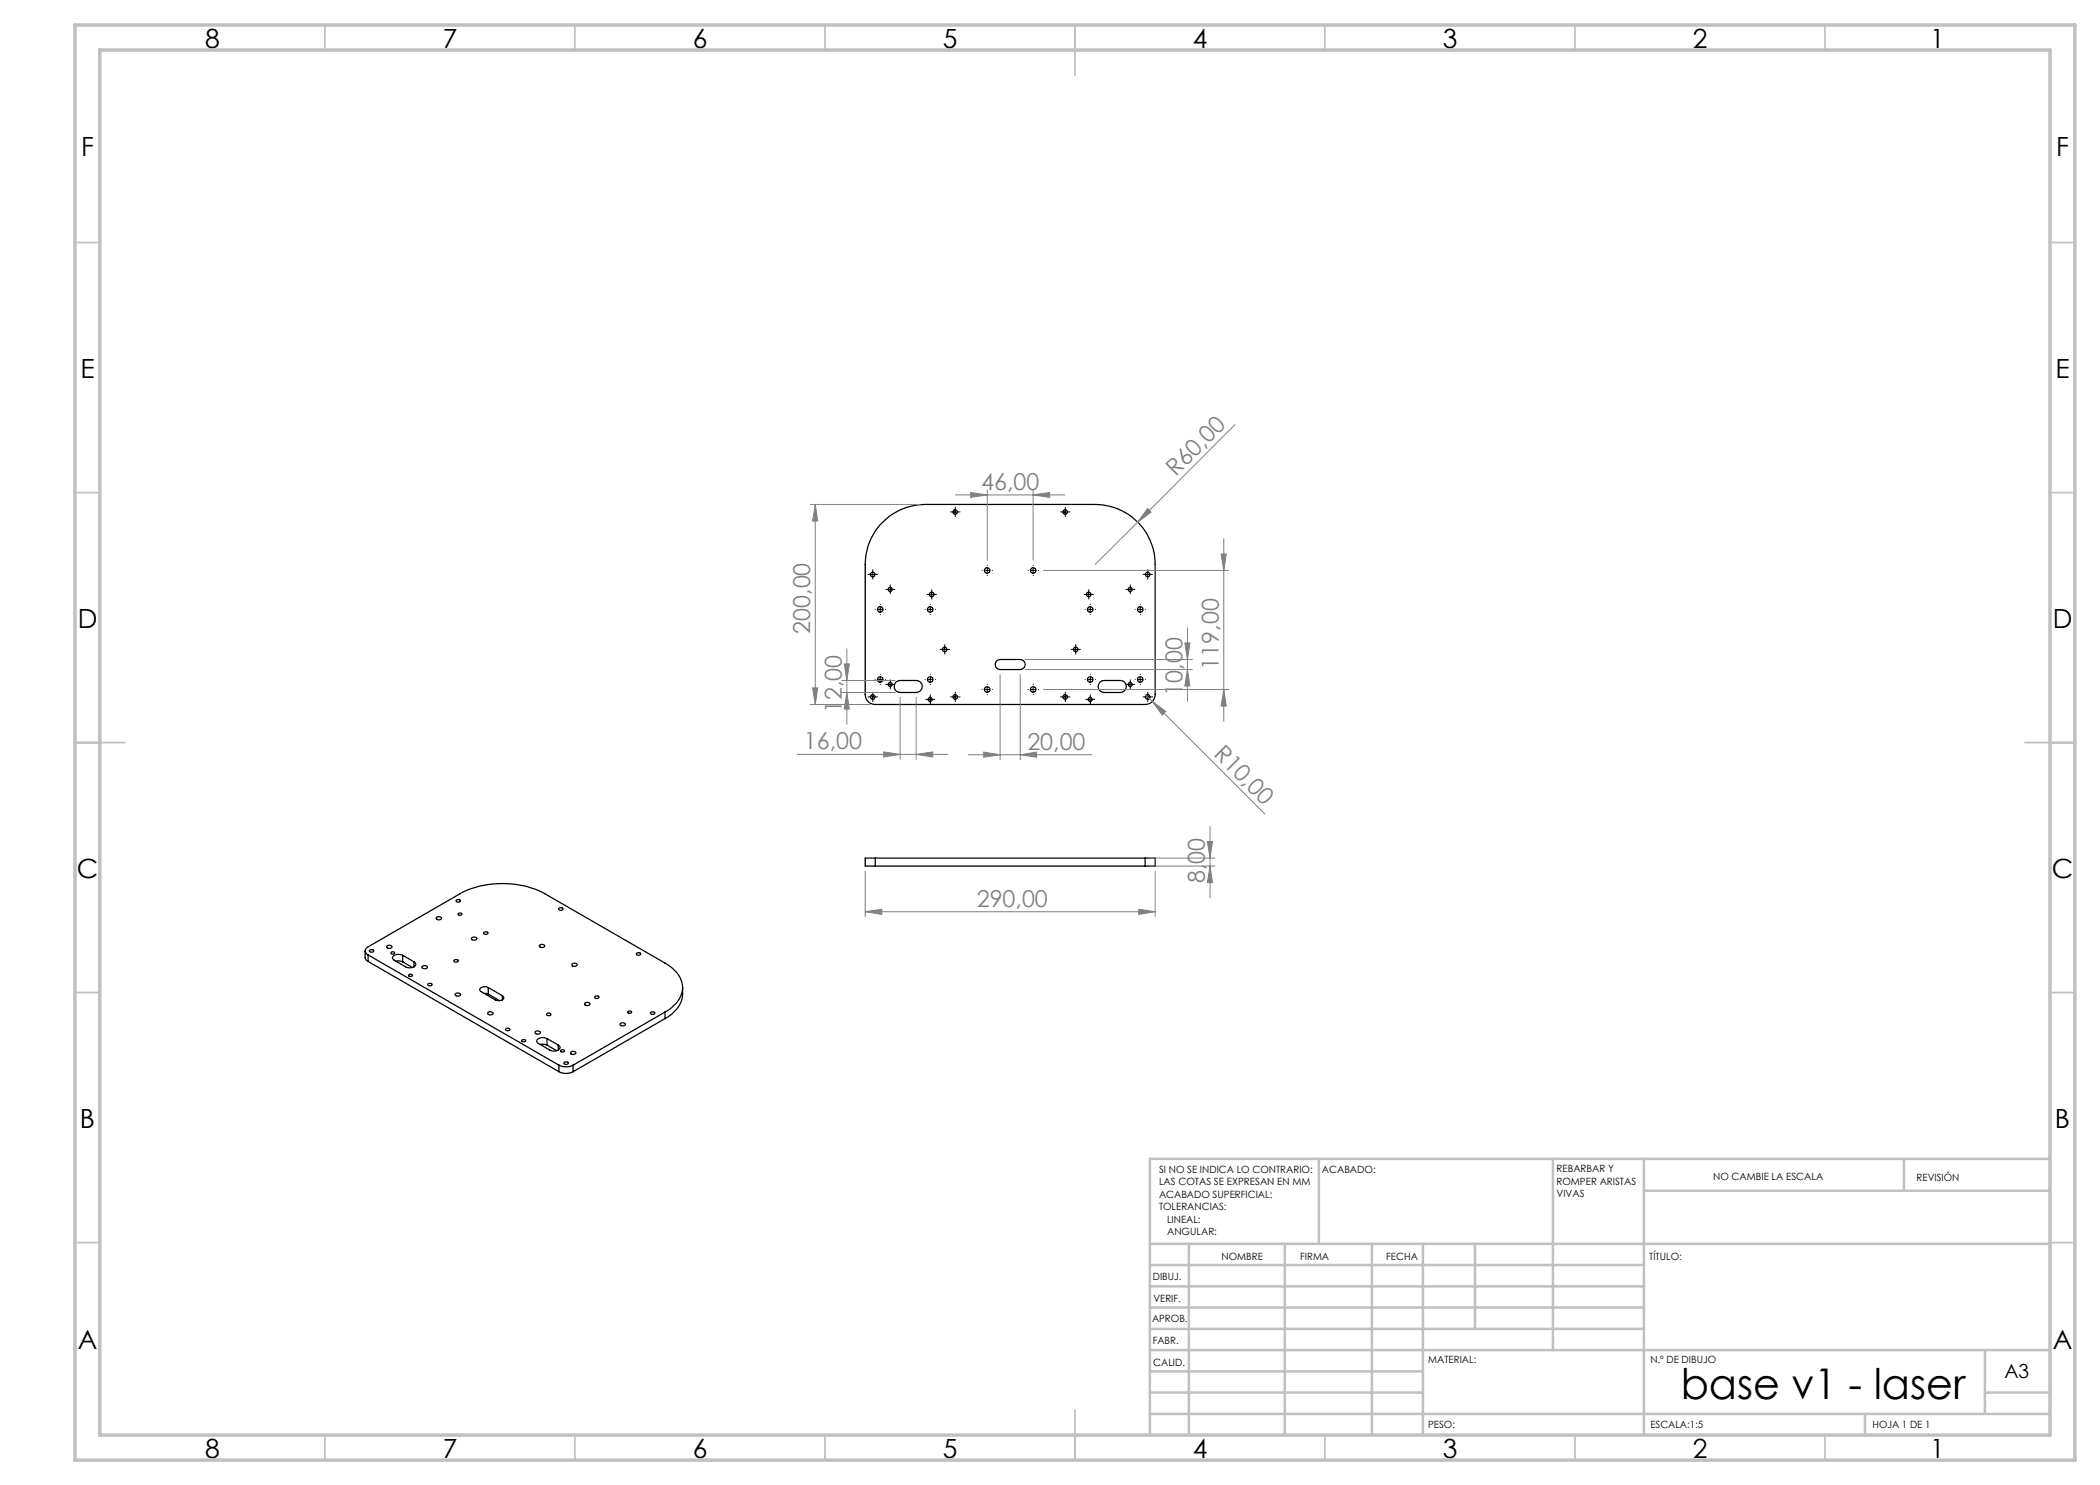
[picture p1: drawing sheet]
<svg xmlns="http://www.w3.org/2000/svg" width="420mm" height="297mm" viewBox="0 0 420 297" stroke-linecap="round" stroke-linejoin="round" font-family="sans-serif">
<g fill="none" stroke="#000" stroke-width=".25">
<path d="M176 105a12.1 12.1 0 0 1 9-4.1h34a12 12 0 0 1 12 12v26a1.99 1.99 0 0 1-2 2h-54a2.05 2.05 0 0 1-2-2v-26a12.1 12.1 0 0 1 3-7.9zM179.1 136.5l.9-.4h3.2a1.2 1.2 0 0 1 1.2 1.2 1.2 1.2 0 0 1-1.2 1.2h-3.2a1.21 1.21 0 0 1-1.1-.7 1.21 1.21 0 0 1 .2-1.3zM199.2 132.3l.8-.4h4a1.01 1.01 0 0 1 1 1 1.01 1.01 0 0 1-1 1h-4a1.01 1.01 0 0 1-.9-.6 1.01 1.01 0 0 1 .1-1zM220 136.5l.3-.3 .5-.1h3.2a1.2 1.2 0 0 1 1.3 1.2 1.2 1.2 0 0 1-1.3 1.2h-3.2a1.21 1.21 0 0 1-1-.7 1.21 1.21 0 0 1 .2-1.3zM175 171.6h-2v1.6h2M175 171.6v1.6M175 173.2h54M175 171.6h54M229 171.6h2v1.6h-2M229 171.6v1.6M73 190.2l.1 1.5 .1 .3 .4 .3M73.6 191a.85 .85 0 0 1-.6-.8 .85 .85 0 0 1 .6-.8l18.4-10.7a18.6 18.6 0 0 1 17 0l24 13.9a5.8 5.8 0 0 1 3.5 5.4 6.2 6.2 0 0 1-3.5 4.4"/>
<path d="M73.6 191l38.2 22M73.6 191v1.3M73.6 192.3l38.2 22M74 190a.43 .43 0 0 1 .5-.1 .43 .43 0 0 1 .2 .4 .48 .48 0 0 1-.8-.2zM77.4 189.2a.59 .59 0 0 1 1 .2 .55 .55 0 0 1-.6 .3 .55 .55 0 0 1-.4-.5zM78.3 190.4a.33 .33 0 0 1 .4-.1 .33 .33 0 0 1 .2 .4 .35 .35 0 0 1-.4 .1 .35 .35 0 0 1-.3-.3zM79.2 192.3l.7-.1 .6 .2M80.5 191.1a1.5 1.5 0 0 0-2 .4l.3 .5 2.3 1.4a1.62 1.62 0 0 0 2-.4v-.2l-.3-.4M80.5 191.1l2.3 1.3M80.5 191.1v1.3M80.5 192.4l2 1.1M81.8 194.9a.36 .36 0 0 1 .4-.1 .36 .36 0 0 1 .2 .4 .36 .36 0 0 1-.4 .1 .36 .36 0 0 1-.2-.4z"/>
<path d="M82.8 192.4v1M84.4 193.3a.58 .58 0 0 1 .6-.2 .58 .58 0 0 1 .4 .4 .57 .57 0 0 1-.5 .3 .57 .57 0 0 1-.5-.5zM85.7 196.7a.4 .4 0 0 1 .4-.1 .4 .4 0 0 1 .3 .5 .39 .39 0 0 1-.5 .1 .39 .39 0 0 1-.2-.5zM87.2 183.5a.54 .54 0 0 1 .7-.2 .54 .54 0 0 1 .3 .5 .56 .56 0 0 1-.6 .2 .56 .56 0 0 1-.4-.5zM90.8 192.1a.44 .44 0 0 1 .5-.2 .44 .44 0 0 1 .3 .4 .46 .46 0 0 1-.5 .2 .46 .46 0 0 1-.3-.4zM91.1 198.8a.54 .54 0 0 1 .5-.2 .54 .54 0 0 1 .4 .5 .56 .56 0 0 1-.5 .1 .56 .56 0 0 1-.4-.4zM91.3 180a.43 .43 0 0 1 .5-.1 .43 .43 0 0 1 .2 .4 .4 .4 0 0 1-.5 .2 .4 .4 0 0 1-.2-.5zM91.6 182.8a.37 .37 0 0 1 .4-.2 .37 .37 0 0 1 .3 .3 .4 .4 0 0 1-.4 .2 .4 .4 0 0 1-.3-.3zM94.3 187.7a.6 .6 0 0 1 .6-.3 .6 .6 0 0 1 .5 .4 .67 .67 0 0 1-1.1-.1zM96.8 186.4a.44 .44 0 0 1 .5 0 .44 .44 0 0 1 .2 .4 .41 .41 0 0 1-.5 .1 .41 .41 0 0 1-.2-.5zM96.8 198.7l.8 .1M97.6 197.5a1.24 1.24 0 0 0-1.6 .4l.2 .4 2.9 1.7a1.3 1.3 0 0 0 1.7-.4l-.3-.5"/>
<path d="M97.6 197.5l2.9 1.6M97.6 197.5v1.3M97.6 198.8l2.3 1.3M100.5 199.1v.9M108 189a.63 .63 0 0 1 .9 .3 .56 .56 0 0 1-.5 .2 .56 .56 0 0 1-.5-.4zM111.7 181.7a.43 .43 0 0 1 .5-.2 .43 .43 0 0 1 .3 .4 .46 .46 0 0 1-.4 .2 .46 .46 0 0 1-.4-.4zM114.4 192.8a.59 .59 0 0 1 1 .2 .65 .65 0 0 1-1-.1zM119 199.4a.41 .41 0 0 1 .4-.2 .41 .41 0 0 1 .3 .4 .44 .44 0 0 1-.4 .1 .44 .44 0 0 1-.3-.3zM127.3 190.7a.43 .43 0 0 1 .5-.2 .43 .43 0 0 1 .3 .4 .49 .49 0 0 1-.8-.2zM136.5 197.5a5.9 5.9 0 0 1-3.5 6.2M97.6 202.5a.59 .59 0 0 1 1 .2 .55 .55 0 0 1-.6 .3 .55 .55 0 0 1-.4-.5zM101.1 205.8a.41 .41 0 0 1 .5-.2 .41 .41 0 0 1 .3 .4 .46 .46 0 0 1-.8-.2z"/>
<path d="M104.4 208a.38 .38 0 0 1 .4-.1 .38 .38 0 0 1 .3 .4 .38 .38 0 0 1-.5 .1 .38 .38 0 0 1-.2-.4zM107 206.4a.54 .54 0 0 1 .6-.2 .54 .54 0 0 1 .4 .5 .56 .56 0 0 1-.6 .2 .56 .56 0 0 1-.4-.5zM108 208.9l.7-.1 .7 .2M109.4 207.7a1.35 1.35 0 0 0-2 .6l.1 .3 2.5 1.4a1.32 1.32 0 0 0 2-.6l-.3-.4M109.4 202.7a.42 .42 0 0 1 .5-.1 .42 .42 0 0 1 .2 .4 .48 .48 0 0 1-.8-.2zM109.4 207.7l2.3 1.3M109.4 207.7v1.3M109.4 209l1.9 1.1M111.7 209v1M111.8 213a3.3 3.3 0 0 0 2.8 0M111.8 214.3a3 3 0 0 0 2.8 0M111.8 213v1.3"/>
<path d="M112.2 210a.36 .36 0 0 1 .4-.1 .36 .36 0 0 1 .2 .4 .36 .36 0 0 1-.4 .1 .36 .36 0 0 1-.2-.4zM112.8 212.5a.43 .43 0 0 1 .5-.2 .43 .43 0 0 1 .3 .5 .49 .49 0 0 1-.8-.3zM114.1 210.5a.59 .59 0 0 1 1 .2 .63 .63 0 0 1-1-.2zM114.6 213v1.3M116.9 200.7a.54 .54 0 0 1 .7-.3 .54 .54 0 0 1 .3 .6 .56 .56 0 0 1-.6 .1 .56 .56 0 0 1-.4-.4zM124 204.7a.59 .59 0 0 1 1.1 .3 .67 .67 0 0 1-1.1-.2zM125.6 202.3a.37 .37 0 0 1 .4-.2 .37 .37 0 0 1 .3 .5 .42 .42 0 0 1-.7-.3zM130.1 202.5a.43 .43 0 0 1 .5-.2 .43 .43 0 0 1 .3 .5 .49 .49 0 0 1-.8-.3zM133 202.4l-18.4 10.6M133 202.4v1.3M133 203.7l-18.4 10.6"/>
<circle cx="174.5" cy="114.9" r=".46"/>
<circle cx="178" cy="117.9" r=".4"/>
<circle cx="186.3" cy="118.9" r=".44"/>
<circle cx="191" cy="102.4" r=".45"/>
<circle cx="197.4" cy="114.1" r=".55"/>
<circle cx="206.6" cy="114.1" r=".55"/>
<circle cx="213.1" cy="102.4" r=".45"/>
<circle cx="217.7" cy="118.9" r=".44"/>
<circle cx="226" cy="117.9" r=".39"/>
<circle cx="229.5" cy="114.9" r=".46"/>
<circle cx="174.5" cy="139.4" r=".45"/>
<circle cx="176.1" cy="135.9" r=".56"/>
<circle cx="176.1" cy="121.9" r=".55"/>
<circle cx="178" cy="136.9" r=".4"/>
<circle cx="186" cy="121.9" r=".55"/>
<circle cx="186" cy="135.9" r=".56"/>
<circle cx="186" cy="139.9" r=".39"/>
<circle cx="188.9" cy="129.9" r=".46"/>
<circle cx="191" cy="139.4" r=".45"/>
<circle cx="197.4" cy="137.9" r=".56"/>
<circle cx="206.6" cy="137.9" r=".56"/>
<circle cx="213.1" cy="139.4" r=".45"/>
<circle cx="215.1" cy="129.9" r=".46"/>
<circle cx="218" cy="135.9" r=".56"/>
<circle cx="218" cy="121.9" r=".55"/>
<circle cx="218" cy="139.9" r=".39"/>
<circle cx="226" cy="136.9" r=".39"/>
<circle cx="228.1" cy="135.9" r=".56"/>
<circle cx="228.1" cy="121.9" r=".55"/>
<circle cx="229.5" cy="139.4" r=".45"/>
</g>
<g fill="none" stroke="#808080" stroke-width=".2">
<path d="M191.1 99h21.9M194.1 98.5l3.3 .5-3.3 .5zM197.4 98v14M206.6 99l3.3-.5v1zM206.6 98v14M247 84.9l-19.5 19.5M162 100.9h22M163.1 100.9v40M163.1 100.9l.4 3.3h-1zM208.7 114.1h37M227.5 104.4l-8.5 8.5M229.5 101.7l.7 .7-2.7 2z"/>
<path d="M244.2 110.8h1.1l-.5 3.3zM244.8 107.7v36.5M162.5 137.6h1l-.4 3.3zM168.3 136.1h10.7M168.3 138.5h10.7M168.8 132.8h1.1l-.5 3.3zM169.4 129.7v15.1M169.4 138.5l.5 3.3h-1.1zM180 139.5v12.4M183.2 139.5v12.4M200 134.9v17M204 134.9v17"/>
<path d="M205 131.9h33.5M205 133.9h33.5M208.7 137.9h37M229 138.9l1.5 1.4M237 128.6h1l-.5 3.3zM237.5 125.6v14.7M237.5 133.9l.5 3.3h-1zM244.8 137.9l.5 3.3h-1.1zM159.5 150.9h30.1M162 140.9h12M176.7 150.4l3.3 .5-3.3 .5zM183.2 150.9l3.3-.5v1z"/>
<path d="M193.7 151h24.7M196.7 150.4l3.3 .6-3.3 .4zM204 151l3.3-.6v1zM230.5 140.3l2.7 2-.8 .7zM230.5 140.3l22.5 22.5M173 174.2v9.1M230 173.2h13M230 171.6h13M231 174.2v9.1M241.5 168.3h1l-.5 3.3zM242 165.3v14.3M242 173.2l.5 3.3h-1z"/>
<path d="M173 182.3l3.4-.4v1zM173 182.3h58M227.8 181.9l3.2 .4-3.2 .6z"/>
</g>
<g fill="none" stroke="#000" stroke-width=".2" stroke-dasharray="15.2 1.3 1.3 1.3">
<path d="M174.1 114.9h-.5M174.6 114.4v-.5M174.6 115.4v.4M175.1 114.9h.4M177.6 117.9h-.4M178.1 117.4v-.4M178.1 118.4v.4M178.6 117.9h.4M185.9 118.9h-.5M186.4 118.4v-.5M186.4 119.4v.4M186.9 118.9h.4"/>
<path d="M190.6 102.4h-.5M191.1 101.9v-.5M191.1 102.9v.4M191.6 102.4h.4M196.5 114.1h-.1M197.5 113.1v-.1M197.5 115.1h.1M198.5 114.1h.1M205.7 114.1h-.1M206.7 113.1v-.1M206.7 115.1h.1M207.7 114.1h.1"/>
<path d="M212.6 102.4h-.5M213.1 101.9v-.5M213.1 102.9v.4M213.6 102.4h.4M217.3 118.9h-.5M217.8 118.4v-.5M217.8 119.4v.4M218.3 118.9h.4M225.6 117.9h-.4M226.1 117.4v-.4M226.1 118.4v.4M226.6 117.9h.4"/>
<path d="M229.1 114.9h-.5M229.6 114.4v-.5M229.6 115.4v.4M230.1 114.9h.4M174.1 139.4h-.5M174.6 138.9v-.5M174.6 139.9v.4M175.1 135.9h-.1M175.1 121.9h-.1M175.1 139.4h.4M176.1 134.9v-.1M176.1 136.9h.1"/>
<path d="M176.1 120.9v-.1M176.1 122.9h.1M177.1 135.9h.1M177.1 121.9h.1M177.6 136.9h-.4M178.1 136.4v-.4M178.1 137.4v.4M178.6 136.9h.4M185.1 135.9h-.1M185.1 121.9h-.1M185.6 139.9h-.4M186.1 134.9v-.1"/>
<path d="M186.1 136.9h.1M186.1 120.9v-.1M186.1 122.9h.1M186.1 139.4v-.4M186.6 139.9h.4M187.1 135.9h.1M187.1 121.9h.1M188.5 129.9h-.5M189 129.4v-.5M189 130.4v.4M189.5 129.9h.4M190.6 139.4h-.5"/>
<path d="M191.1 138.9v-.5M191.1 139.9v.4M191.6 139.4h.4M196.5 137.9h-.1M197.5 136.9v-.1M197.5 138.9h.1M198.5 137.9h.1M205.7 137.9h-.1M206.7 136.9v-.1M206.7 138.9h.1M207.7 137.9h.1M212.6 139.4h-.5"/>
<path d="M213.1 138.9v-.5M213.1 139.9v.4M213.6 139.4h.4M214.7 129.9h-.5M215.2 129.4v-.5M215.2 130.4v.4M215.7 129.9h.4M217.1 135.9h-.1M217.1 121.9h-.1M217.6 139.9h-.4M218.1 134.9v-.1M218.1 136.9h.1"/>
<path d="M218.1 120.9v-.1M218.1 122.9h.1M218.1 139.4v-.4M218.6 139.9h.4M219.1 135.9h.1M219.1 121.9h.1M225.6 136.9h-.4M226.1 136.4v-.4M226.1 137.4v.4M226.6 136.9h.4M227.1 135.9h-.1M227.1 121.9h-.1"/>
<path d="M228.1 134.9v-.1M228.1 136.9h.1M228.1 120.9v-.1M228.1 122.9h.1M229.1 135.9h.1M229.1 121.9h.1M229.1 139.4h-.5M229.6 138.9v-.5M229.6 139.9v.4M230.1 139.4h.4M186.1 140.4v.4M218.1 140.4v.4"/>
</g>
<g fill="none" stroke="#000" stroke-width=".2">
<path d="M174 114.9h1M174.6 114.4v1M177.6 117.9h.9M178 117.4v1M185.8 118.9h1M186.3 118.4v1M190.5 102.4h1M191 101.9v1M197 114.1h.9M197.4 113.6v1M206.1 114.1h1.1M206.6 113.6v1"/>
<path d="M212.5 102.4h1M213 101.9v1M217.2 118.9h1M217.7 118.4v1M225.5 117.9h1.1M226 117.4v1M229 114.9h1M229.6 114.4v1M174 139.4h1M174.6 138.9v1M175.5 135.9h1M175.5 121.9h1"/>
<path d="M176 121.4v1M176 135.4v1M177.6 136.9h.9M178 136.4v1M185.5 135.9h1M185.5 121.9h1M185.5 139.9h1M186.1 121.4v1M186.1 135.4v1M186.1 139.4v1M188.5 129.9h.9M188.9 129.4v1"/>
<path d="M190.5 139.4h1M191 138.9v1M197 137.9h.9M197.4 137.4v1M206.1 137.9h1.1M206.6 137.4v1M212.5 139.4h1M213 138.9v1M214.6 129.9h1.1M215.1 129.4v1M217.5 135.9h1M217.5 121.9h1"/>
<path d="M217.5 139.9h1M218.1 121.4v1M218.1 135.4v1M218.1 139.4v1M225.5 136.9h1.1M226 136.4v1M227.5 135.9h1M227.5 121.9h1M228 121.4v1M228 135.4v1M229 139.4h1M229.6 138.9v1"/>
</g>
<g fill="none" stroke="#c0c0c0" stroke-width=".35">
<path d="M65 5v5M115 5v5M165 5v5M215 5v10M265 5v5M315 5v5M365 5v5M15 48.5h5M410 48.5h5M15 98.5h5M410 98.5h5M15 148.5h10"/>
<path d="M405 148.5h10M15 198.5h5M410 198.5h5M15 248.5h5M410 248.5h5M65 287v5M115 287v5M165 287v5M215 282v10M265 287v5M315 287v5M365 287v5"/>
</g>
<g fill="none" stroke="#c0c0c0" stroke-width=".5">
<path d="M263.8 231.8v17M310.6 231.8v38.2M328.8 231.8v55.2M328.8 238.2h81.2M380.8 231.8v6.4M410 231.8h-180v55.2M230 248.8h180M230 257.3h98.8M230 253h98.8M237.8 248.8v38.2M257 248.8v38.2M274.4 248.8v38.2"/>
<path d="M284.6 248.8v38.2M295 248.8v17M230 265.8h98.8M230 261.5h98.8M230 278.5h54.6M230 274.3h54.6M230 270h180M397 278.5h13M397 270v12.8M230 282.8h180M373 282.8v4.2"/>
</g>
<path d="M15 5h400v287h-400zM20 10h390v277h-390z" fill="none" stroke="#c0c0c0" stroke-width=".7"/>
<g fill="#808080">
<path d="M229.5 101.7l.7 .7-2.7 2z"/>
<path d="M230.5 140.3l2.7 2-.8 .7z"/>
<path d="M206.6 99l3.3-.5v1zM194.1 98.5l3.3 .5-3.3 .5zM227.8 181.9l3.2 .4-3.2 .6zM173 182.3l3.4-.4v1z"/>
<path d="M176.7 150.4l3.3 .5-3.3 .5zM183.2 150.9l3.3-.5v1zM196.7 150.4l3.3 .6-3.3 .4zM204 151l3.3-.6v1z"/>
<path d="M162.5 137.6h1l-.4 3.3zM163.1 100.9l.4 3.3h-1zM242 173.2l.5 3.3h-1zM241.5 168.3h1l-.5 3.3z"/>
<path d="M168.8 132.8h1.1l-.5 3.3zM169.4 138.5l.5 3.3h-1.1zM237 128.6h1l-.5 3.3zM237.5 133.9l.5 3.3h-1zM244.2 110.8h1.1l-.5 3.3zM244.8 137.9l.5 3.3h-1.1z"/>
</g>
<text font-size="8.5" x="336.1" y="279.7">base v1 - laser</text>
<g font-size="5.3">
<text x="41" y="9.5">8</text>
<text x="88.5" y="9.5">7</text>
<text x="138.5" y="9.5">6</text>
<text x="188.5" y="9.5">5</text>
<text x="238.5" y="9.5">4</text>
<text x="288.5" y="9.5">3</text>
<text x="338.5" y="9.5">2</text>
<text x="386" y="9.5">1</text>
<text x="16.2" y="31.2">F</text>
<text x="411.2" y="31.2">F</text>
<text x="16.1" y="75.5">E</text>
<text x="411.1" y="75.5">E</text>
<text x="15.5" y="125.5">D</text>
<text x="410.5" y="125.5">D</text>
<text x="15.4" y="175.5">C</text>
<text x="410.4" y="175.5">C</text>
<text x="16" y="225.5">B</text>
<text x="411" y="225.5">B</text>
<text x="15.5" y="269.7">A</text>
<text x="410.5" y="269.7">A</text>
<text x="41" y="291.5">8</text>
<text x="88.5" y="291.5">7</text>
<text x="138.5" y="291.5">6</text>
<text x="188.5" y="291.5">5</text>
<text x="238.5" y="291.5">4</text>
<text x="288.5" y="291.5">3</text>
<text x="338.5" y="291.5">2</text>
<text x="386" y="291.5">1</text>
</g>
<g font-size="4.7" fill="#808080">
<text x="235.1" y="95.4" transform="rotate(-45 235.1 95.4)">R60,00</text>
<text x="196.2" y="98">46,00</text>
<text x="162" y="126.7" transform="rotate(-90 162 126.7)">200,00</text>
<text x="243.8" y="133.9" transform="rotate(-90 243.8 133.9)">119,00</text>
<text x="168.4" y="142.6" transform="rotate(-90 168.4 142.6)">12,00</text>
<text x="236.5" y="139.1" transform="rotate(-90 236.5 139.1)">10,00</text>
<text x="160.8" y="149.9">16,00</text>
<text x="205.5" y="149.9">20,00</text>
<text x="242.5" y="151" transform="rotate(45 242.5 151)">R10,00</text>
<text x="241" y="176.7" transform="rotate(-90 241 176.7)">8,00</text>
<text x="195.4" y="181.3">290,00</text>
</g>
<text font-size="3.9" x="400.9" y="275.5">A3</text>
<g font-size="2">
<text x="231.8" y="234.6">SI NO SE INDICA LO CONTRARIO:</text>
<text x="231.8" y="237.1">LAS COTAS SE EXPRESAN EN MM</text>
<text x="231.8" y="239.6">ACABADO SUPERFICIAL:</text>
<text x="264.4" y="234.6">ACABADO:</text>
<text x="311.3" y="234.5">REBARBAR Y</text>
<text x="311.3" y="237">ROMPER ARISTAS</text>
<text x="311.3" y="239.5">VIVAS</text>
<text x="342.6" y="236">NO CAMBIE LA ESCALA</text>
<text x="383.3" y="236.2">REVISIÓN</text>
<text x="231.8" y="242.1">TOLERANCIAS:</text>
<text x="233.4" y="244.6">LINEAL:</text>
<text x="233.4" y="247.1">ANGULAR:</text>
<text x="244.3" y="252">NOMBRE</text>
<text x="260" y="251.9">FIRMA</text>
<text x="277.2" y="251.9">FECHA</text>
<text x="329.9" y="251.9">TÍTULO:</text>
<text x="230.6" y="256.1">DIBUJ.</text>
<text x="230.7" y="260.3">VERIF.</text>
<text x="230.4" y="264.4">APROB.</text>
<text x="230.5" y="268.8">FABR.</text>
<text x="230.7" y="273.1">CALID.</text>
<text x="285.6" y="272.5">MATERIAL:</text>
<text x="330.1" y="272.5">N.º DE DIBUJO</text>
<text x="285.6" y="285.5">PESO:</text>
<text x="330.1" y="285.6">ESCALA:1:5</text>
<text x="374.5" y="285.6">HOJA 1 DE 1</text>
</g>
</svg>
